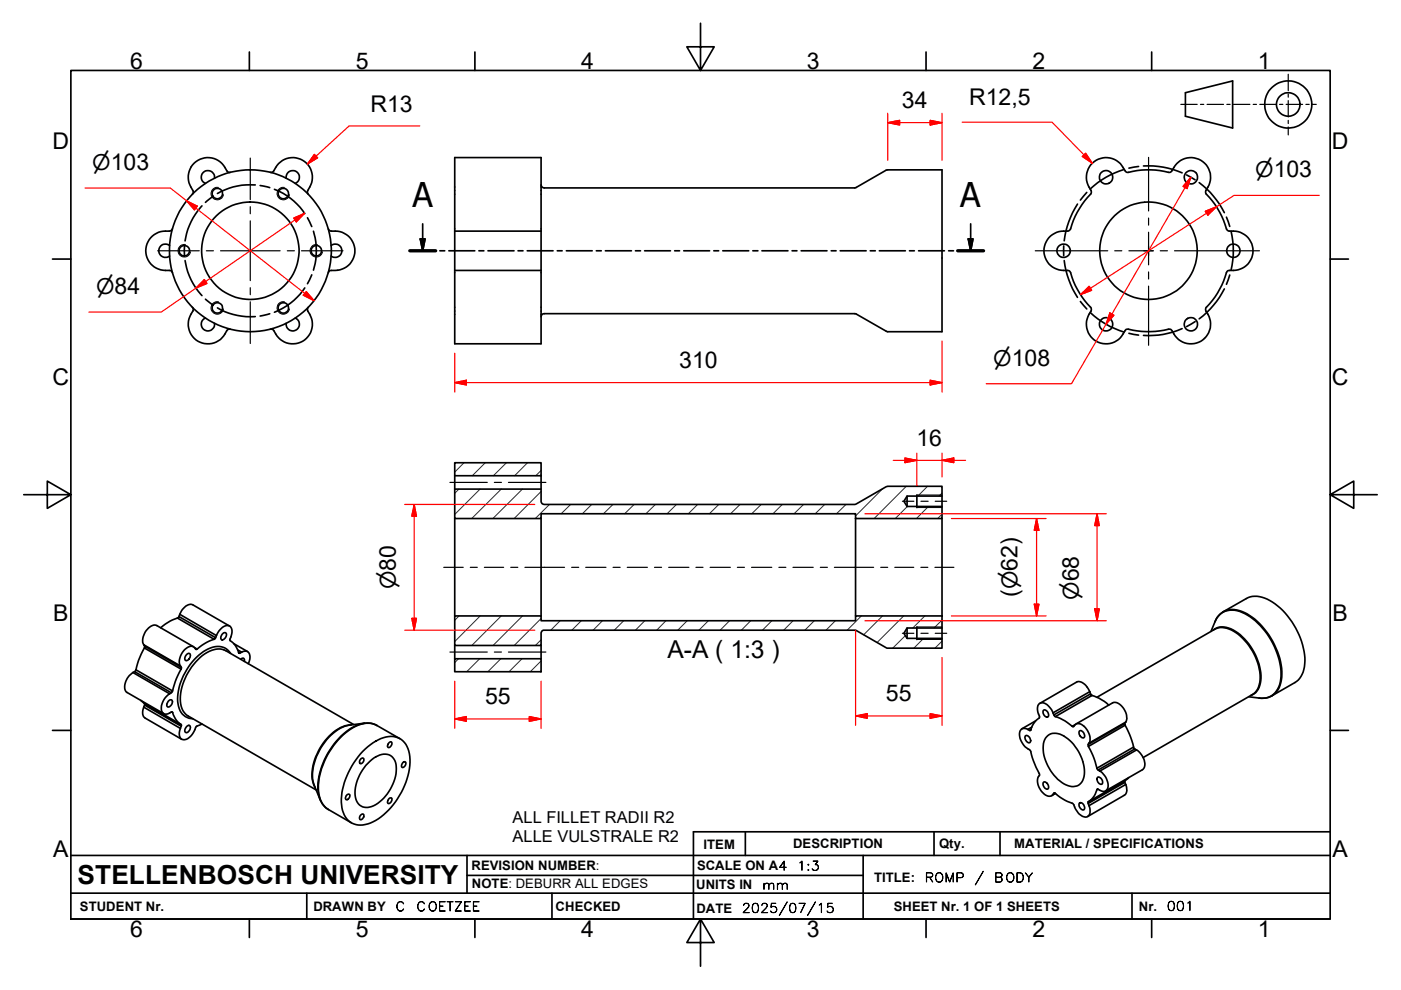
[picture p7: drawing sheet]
<svg xmlns="http://www.w3.org/2000/svg" width="297mm" height="210mm" viewBox="0 0 297 210" stroke-linecap="round" stroke-linejoin="round" font-family="sans-serif">
<g fill="none" stroke="#1e1e47" stroke-width=".21">
<path d="M98.4 98.1l-2 2M102.9 98.1l-2.8 2.8M107.4 98.1l-2.8 2.8M111.8 98.1l-2.7 2.8M114.7 99.8l-1.1 1.1M97.3 103.7l-.9 .9M101.8 103.7l-5.4 5.4M106.3 103.7l-6.3 6.3M110.8 103.7l-6.3 6.3M114.7 104.2l-5.7 5.8M116.5 107l-3 3M121 107l-2 2"/>
<path d="M125.5 107l-2 2M130 107l-2.1 2M134.4 107l-2 2M139 107l-2.1 2M143.4 107l-2 2M147.9 107l-2 2M152.4 107l-2 2M156.9 107l-2 2M161.4 107l-2 2M165.9 107l-2 2M170.4 107l-2 2M174.9 107l-2.1 2"/>
<path d="M179.4 107l-2 2M187.2 103.7l-5.8 5.7M192.1 103.1l-6.8 6.9M192.4 107.4l-2.6 2.6M196.7 103.1l-2.1 2.1M196.8 107.4l-2.5 2.6M199.7 109.1l-.9 .9M199.7 104.6l-.6 .6M97.2 139.7l-.8 .8M97.3 130.6l-.9 1M101.7 139.7l-2.7 2.8M101.8 130.6l-5.4 5.5"/>
<path d="M106.2 139.7l-2.8 2.8M106.3 130.6l-6.3 6.3M110.7 139.7l-2.8 2.8M110.8 130.6l-6.3 6.3M114.7 131.2l-5.7 5.7M114.7 135.7l-1.2 1.2M118.8 131.7l-2 2M123.2 131.7l-2 2M127.7 131.7l-2 2M132.2 131.7l-2 2M136.7 131.7l-2 2M141.2 131.7l-2 2"/>
<path d="M145.7 131.7l-2 2M150.2 131.7l-2 2M154.7 131.7l-2 2M159.2 131.7l-2 2M163.7 131.7l-2.1 2M168.1 131.7l-1.9 2M172.7 131.7l-2.1 2M177.1 131.7l-2 2M182.6 130.6l-3 3.1M187.1 130.6l-4 4M191.6 130.6l-5.6 5.7M192 134.8l-2.7 2.7"/>
<path d="M195.8 135.4l-2 2.1M196.1 130.6l-2.6 2.6M199.7 136l-1.5 1.5M199.7 131.5l-1.7 1.7M114.7 140.2l-2.3 2.3"/>
</g>
<g fill="none" stroke="#000" stroke-width=".36">
<path d="M15 14.9h267v180h-267zM52.9 11v3.9M100.7 11v3.9M148.5 4.9v10l-2.9-5h5.8l-2.9 5M196.3 11v3.9M244.2 11v3.9M251.3 19.7l10-2.5v10l-10-2.5zM45.5 37.8a1.42 1.42 0 0 0-1.1-1.6 1.42 1.42 0 0 0-1.7 1 1.42 1.42 0 0 0 .9 1.7M48.8 36.6h-.3a1.41 1.41 0 0 1-.8-1.1 4.2 4.2 0 0 0-6.1-1.3 4.2 4.2 0 0 0-.7 6.2l.1 .3-.2 .5M54.1 39.2a14.1 14.1 0 0 0-8 1.8M55.2 39.3l2 .5M57.3 36.6h.3a1.41 1.41 0 0 0 .9-1.1 4.2 4.2 0 0 1 6-1.3 4.2 4.2 0 0 1 .8 6.2l-.1 .5 .2 .3"/>
<path d="M60.7 37.8a1.42 1.42 0 0 1 1-1.6 1.42 1.42 0 0 1 1.7 1 1.42 1.42 0 0 1-.8 1.7M114.7 39.2l.2 .4 .5 .3h65.8l6.9-3.9h11.6v34.4l-11.6-.1-6.9-3.8h-65.8l-.5 .2-.2 .5M231.6 34.6a4.3 4.3 0 0 1 6.9 1.6l.4 .4a19.9 19.9 0 0 1 9.2 0l.1-.1a5.1 5.1 0 0 1 4-3.1 4.2 4.2 0 0 1 4 2.4 4.2 4.2 0 0 1-.5 4.6l-.1 .5a20.5 20.5 0 0 1 4.6 7.9l.3 .2a4.3 4.3 0 0 1 4.9 5.7 4.5 4.5 0 0 1-4.9 2.7l-.3 .1a20.7 20.7 0 0 1-4.6 8v.3a4.3 4.3 0 0 1 .3 5.4 4.3 4.3 0 0 1-5.2 1.3 6.3 6.3 0 0 1-2.5-2.6l-.1-.1a20.7 20.7 0 0 1-9.2 0l-.1 .1a4.9 4.9 0 0 1-4 3 4.3 4.3 0 0 1-4.1-2.4 4.3 4.3 0 0 1 .7-4.7v-.3a20.6 20.6 0 0 1-4.6-8l-.1-.1a4.8 4.8 0 0 1-5.1-2.7 4.2 4.2 0 0 1 4.8-5.7l.4-.2a20.4 20.4 0 0 1 4.6-7.9v-.3a4.4 4.4 0 0 1 .2-6zM238.3 35.9a18.1 18.1 0 0 0-7.2 4.2M241.4 35.3l-2.1 .4M242.4 35.2a18.1 18.1 0 0 1 8.2 1.5M251.6 37.1l1.8 1M254.3 38.7a18.5 18.5 0 0 1 5.3 6.4M11.1 54.9h3.9M36 52.1a1.42 1.42 0 0 0-2 .1 1.42 1.42 0 0 0 0 2 1.42 1.42 0 0 0 2 .1M36.6 48.5l-.5 .5a4.3 4.3 0 0 0-4.9 5.7 4.5 4.5 0 0 0 4.9 2.7l.5 .4M39.1 52.2v2"/>
<path d="M39.2 55.3a13.8 13.8 0 0 0 3.6 7.4M42.8 43.7a14 14 0 0 0-3.6 7.4M45.2 41.6l-1.6 1.3M58.2 40.2a13.6 13.6 0 0 1 6.4 5.1M65.2 46.2l.9 1.8M66.1 58.3l-.9 1.9M66.5 49a14.2 14.2 0 0 1 0 8.3M69.6 48.5l.5 .5a4.3 4.3 0 0 1 5.1 4.7 4.4 4.4 0 0 1-5.1 3.7l-.5 .4M70.2 52.1a1.42 1.42 0 0 1 1.9 .1 1.42 1.42 0 0 1 0 2 1.42 1.42 0 0 1-1.9 .1M86.9 53.2h5.5M89.1 50.7h1l-.5 2.5zM89.6 47.5v5.7"/>
<path d="M93.3 53.2h1M95.2 53.2h5.5M96.4 57.4v15.5h18.3v-15.5M96.4 49v-15.6h18.3v15.6M96.4 49v8.4M96.4 57.4h18.3M96.4 49h18.3M101.5 53.2h1.1M103.5 53.2h5.5M109.8 53.2h1.1M111.8 53.2h5.5M114.7 49v8.4"/>
<path d="M118.1 53.2h1.1M120.1 53.2h5.5M126.4 53.2h1.1M128.4 53.2h5.5M134.7 53.2h1.1M136.7 53.2h5.5M143 53.2h1.1M145 53.2h5.4M151.3 53.2h1.1M153.2 53.2h5.5M159.6 53.2h1.1M161.5 53.2h5.6"/>
<path d="M167.9 53.2h1.1M169.9 53.2h5.4M176.2 53.2h1.1M178.1 53.2h5.5M184.5 53.2h1.1M186.4 53.2h5.6M192.8 53.2h1.1M194.8 53.2h5.4M201.1 53.2h1.1M203 53.2h5.5M205.3 50.7h1l-.5 2.5zM205.8 47.5v5.7"/>
<path d="M225.5 52.2v2M225.6 55.3a18.9 18.9 0 0 0 2.8 7.8M228.4 43.3a18.6 18.6 0 0 0-2.8 7.8M230.4 40.8l-1.3 1.6M260 46.1l.7 1.9M260.7 58.3l-.7 2M261 49a17.9 17.9 0 0 1 0 8.3M282 54.9h3.9M40.8 65.2l.2 .4a6.7 6.7 0 0 0-1.1 3.5 4.2 4.2 0 0 0 3.7 3.8 4.2 4.2 0 0 0 4.5-2.8l.2-.2 .5-.1M43.6 63.5l1.6 1.2M43.6 67.5a1.42 1.42 0 0 0-.9 1.7 1.42 1.42 0 0 0 1.7 1 1.42 1.42 0 0 0 1.1-1.6M46.1 65.3a13.9 13.9 0 0 0 8 1.8"/>
<path d="M57.2 66.5l-2 .5M62.6 67.5a1.42 1.42 0 0 1 .8 1.7 1.42 1.42 0 0 1-1.6 1 1.42 1.42 0 0 1-1.1-1.6M64.6 61.1a13.8 13.8 0 0 1-6.4 5.1M65.4 65.2l-.2 .6a4.3 4.3 0 0 1 .7 4.5 4.3 4.3 0 0 1-3.7 2.6 4.5 4.5 0 0 1-4.2-2.9l-.7-.2M229.1 63.9l1.3 1.6M231.1 66.3a18.5 18.5 0 0 0 7.2 4.1M239.3 70.7l2.1 .4M250.6 69.7a17 17 0 0 1-8.2 1.4M253.4 68.2l-1.8 1.1M259.6 61.3a18.7 18.7 0 0 1-5.3 6.3M96.4 98.1h18.3v2.8h-18.3zM5 104.9h10l-5-2.9v5.8l5-2.9"/>
<path d="M96.4 103.7h18.3v2.8l.3 .4 .4 .1h65.8l7-3.9h11.5v2.1h-7.4l-.7 1.1 .7 1.1h7.4v2.6h-18.3v-1h-66.7v1h-18.3zM96.4 100.9v2.8M96.4 110v20.6M114.7 100.9v2.8M114.7 110v20.6M181.4 110v20.6M192.3 105.2v2.2M194.4 105v2.7M199.7 105.2v2.2M199.7 110v20.6M282 104.9l5 2.9v-5.8l-5 2.9h10M30.5 136.8a3.3 3.3 0 0 1 2.3-4.2l.5 .1 7.7 4.5"/>
<path d="M30.5 136.8l7.7 4.4M30.5 136.8l.1 .2M30.6 137.4l-1.2 2.7-.6 2M30.6 137l7.8 4.5v.4l-7.8-4.5zM37.6 131.1l-1.5 .6-2 1.5M37.9 130.8l7.8 4.5-.1 .2-.2 .1-7.8-4.5zM38.1 130.3a2.47 2.47 0 0 1 2.8-2l7.8 4.5M38.1 130.3l-.2 .5M38.1 130.3l7.8 4.5M39.6 138.8a.47 .47 0 0 1 .7-.1 .47 .47 0 0 1 0 .7 .75 .75 0 0 1-1 .6l-.1-.5zM41.2 137.4l.6 .3-.2 .1a1.36 1.36 0 0 0-2.3-.1 3.3 3.3 0 0 0-1.1 3.5M45.4 135.6l-1.5 .6-2.1 1.5"/>
<path d="M45.9 134.8a2.63 2.63 0 0 1 2.7-2.1 1.8 1.8 0 0 1 .4 2.4l-.3 .7a5.2 5.2 0 0 1 2 2.8l.2-.1-.3-.1M45.9 134.8l-.2 .5M47.1 134.5a.49 .49 0 0 1 .7-.3 .49 .49 0 0 1 .1 .8 .66 .66 0 0 1-.4 .6 .66 .66 0 0 1-.7-.1v-.4zM48.9 138.6a3.4 3.4 0 0 0-4.8-1 12.7 12.7 0 0 0-6.3 11.8 3.3 3.3 0 0 0 3.1 3.1M49.6 136.5l2.9 1.7M50.4 137.9l.8 .4M51.1 139.8a.45 .45 0 0 1 .6-.2 .45 .45 0 0 1 .1 .7M51.2 138.3l-.3 .2M51.2 138.3a1.09 1.09 0 0 1 1.3-.1 1.09 1.09 0 0 1 .5 1.2l-.4 1.4M96.4 139.7h18.3v2.8h-18.3zM96.4 136.9v2.8M96.4 130.6h18.3v1.1h66.7v-1.1h18.3v2.6h-7.4l-.7 1.1 .7 1.1h7.4v2.1h-11.6l-6.7-3.8h-66.2l-.5 .4v2.8h-18.3z"/>
<path d="M114.7 136.9v2.8M192.3 133.2v2.2M194.4 133v2.6M199.7 133.2v2.2M257.2 133.7a3.8 3.8 0 0 1 4.8 .2 12 12 0 0 1 5.2 11 3.2 3.2 0 0 1-2 2.6M257.6 131.8l-.9 2.1M257.6 131.8a4 4 0 0 1 5.8-1.9 15.3 15.3 0 0 1 8.1 14.1 4 4 0 0 1-4.5 4.1M259.4 129.8a5.8 5.8 0 0 1 6.1 1.1 16 16 0 0 1 6.3 12.8 4.8 4.8 0 0 1-2.2 3.9M259.4 129.8a4.1 4.1 0 0 0-1.8 2M259.4 129.8l4.8-2.8a5.7 5.7 0 0 1 6.2 1.1 16 16 0 0 1 6.2 12.7 4.9 4.9 0 0 1-2.1 4l-4.9 2.8M11.1 154.9h3.9M28.2 142.6a3.4 3.4 0 0 0-1.6 4l.3 .3 7.8 4.5"/>
<path d="M28.2 142.6l7.8 4.6M28.5 142.5l-.3 .1M28.8 142.1l7.8 4.5-.1 .2-.2 .1-7.8-4.4zM29.8 148.5l.8 .7M30.5 150a1.95 1.95 0 0 0 .3 2.3l7.7 4.5M30.5 150l7.7 4.5M30.6 149.2l7.8 4.5v.3l-7.8-4.5zM30.6 149.5l-.1 .5M35.6 148.8a.5 .5 0 0 1 .8-.4 .5 .5 0 0 1 .1 .8 .66 .66 0 0 1-.4 .6 .66 .66 0 0 1-.7-.1zM36 147.2a3.4 3.4 0 0 0-1.6 3.9 1.55 1.55 0 0 0 2.1-.1l.1 .1M36.3 146.9l-.3 .3M36.4 151l.2 .1"/>
<path d="M36.6 151.1l.8 1.7 1 .9M38.2 141.2l.2 .3M38.4 141.9l-1 2-.8 2.7M38.4 154l-.2 .5M39.6 154.1a.46 .46 0 0 1 .7-.1 .46 .46 0 0 1 0 .7 .65 .65 0 0 1-.4 .6 .65 .65 0 0 1-.7-.1l.1-.6zM42.8 153.6l-1.3 .6a3.5 3.5 0 0 1-2.5 2.7 1.37 1.37 0 0 1-.9-2.1l.1-.3M74.5 153.8a7.9 7.9 0 0 0-6 3.8 10.8 10.8 0 0 0-2.2 8.2l.5 1.2M75 153.7l-27.1-15.7a5 5 0 0 0-5.5 1.5 12.3 12.3 0 0 0-4.1 9.8l.5 1.4 1.1 1.2 27.1 15.6M76.9 159.4a8.8 8.8 0 0 1 6.5-3.2 4.2 4.2 0 0 1 3.5 4.3 15.6 15.6 0 0 1-7.8 13.8 4.3 4.3 0 0 1-5.8-1 8.9 8.9 0 0 1-.3-7.3 18.1 18.1 0 0 1 3.9-6.6zM77.2 153.4l-3.2 .4a10.7 10.7 0 0 0-7.1 7.2 7.9 7.9 0 0 0-.3 5.6l1.3 3M77.2 153.4a12.6 12.6 0 0 0-8.1 7 11.6 11.6 0 0 0-1.2 9.2M77.2 153.4a4.1 4.1 0 0 1 2.7 .5"/>
<path d="M79.9 153.9l4.9 2.8M79.9 153.9a5.7 5.7 0 0 0-6.1 1.1 16 16 0 0 0-6.3 12.8 5 5 0 0 0 2.1 3.9M82.6 157.5a.38 .38 0 0 1 .5 0 .38 .38 0 0 1-.1 .6l-.1 .1a.39 .39 0 0 1-.6 .3 .39 .39 0 0 1-.1-.6zM217.4 156.1a.87 .87 0 0 1 .9 .4 .87 .87 0 0 1-.1 1 1.15 1.15 0 0 1-.8-1.4zM217.9 154.7a1.11 1.11 0 0 0-1.3-.1 1.11 1.11 0 0 0-.4 1.3 4.3 4.3 0 0 0 2.2 3.3l.1 .1a21.5 21.5 0 0 0 1.9 5 3.1 3.1 0 0 0 2.3 4.6l.6-.4M217.9 154.7l.4 .2M218.8 154.2l-.9 .5M219.6 152.9l-2.9 1.7M221.2 150.7a.85 .85 0 0 1 1 .4 .85 .85 0 0 1-.2 1 1.1 1.1 0 0 1-.8-1.4zM221.9 156.3a2.9 2.9 0 0 1 4.1 .1 9 9 0 0 1 3.7 8.7 2.44 2.44 0 0 1-3.7 1.4 9.1 9.1 0 0 1-4.7-9.2zM223.3 151.2l.1 .4M223.3 151.2a2.96 2.96 0 0 0-2.6-2.1 1.63 1.63 0 0 0-.5 2.4l.2 .6a5.6 5.6 0 0 0-2 2.9l-.1-.1 .3-.1"/>
<path d="M223.4 151.6l7.8-4.4 .3 .3-7.8 4.5zM223.7 152l2.1 .9 1.5 1.2M227.3 154.1l.2 .1a1.36 1.36 0 0 1 2.4-.1 3.2 3.2 0 0 1 1 3.5M227.9 153.7l-.6 .4M228.8 155.1a.92 .92 0 0 1 1.2 1.2 .57 .57 0 0 1-.7 .2 .57 .57 0 0 1-.4-.5zM230.7 157.9l7.8-4.5v.4l-7.7 4.5zM230.8 158.3l.9 2 .9 2.6M230.9 157.6l-.2 .3M231.1 146.7l-7.8 4.5M231.1 146.7l.1 .5M231.1 146.7a2.9 2.9 0 0 0-2.7-2.1l-7.9 4.6M231.5 147.5l1.5 .6 2.1 1.5"/>
<path d="M232.6 147.9l24.9-14.4a4.6 4.6 0 0 1 5 1 12.1 12.1 0 0 1 4.6 10.3l-.4 1.3-.5 .7-.7 .5-23.1 13.4M238.5 153.8l1 2 .8 2.7M238.7 153.2l-7.8 4.4M238.7 153.2l-.2 .2M238.7 153.2a3.4 3.4 0 0 0-1.9-4.1h-.9l-7.8 4.5M240.6 158.9l.4 .2M241 159.1l-7.8 4.5M241 159.1a3.4 3.4 0 0 1 1.5 3.8l-.3 .4-7.8 4.4M264.7 147.8l2.3 .3M269.6 147.6a4 4 0 0 1-2.6 .5M282 154.9h3.9M67.9 169.6a4.3 4.3 0 0 0 1.7 2.1"/>
<path d="M69.6 171.7l4.9 2.8M73.6 168.5l.3-.1a.67 .67 0 0 1 .2 .8 .67 .67 0 0 1-.8 .4v-.4zM76.5 160.9a.38 .38 0 0 1 .6 0 .38 .38 0 0 1 0 .5 .46 .46 0 0 1-.3 .5 .46 .46 0 0 1-.6-.3zM76.5 172.8a.37 .37 0 0 1 .6-.1 .37 .37 0 0 1 0 .6 .48 .48 0 0 1-.3 .5 .48 .48 0 0 1-.6-.2l.1-.5zM77.6 162.3a5.4 5.4 0 0 1 4.5-2.3 2.75 2.75 0 0 1 1.9 3.1 9.4 9.4 0 0 1-5.2 8 2.5 2.5 0 0 1-3.5-2.5 9.3 9.3 0 0 1 2.3-6.3zM82.6 169.3a.38 .38 0 0 1 .5 .1 .38 .38 0 0 1-.1 .5l-.2 .4a.36 .36 0 0 1-.6 .1 .36 .36 0 0 1 0-.6zM85.4 161.7a.36 .36 0 0 1 .6 0 .36 .36 0 0 1 0 .5 .49 .49 0 0 1-.3 .5 .49 .49 0 0 1-.6-.1zM158 176.4v5M198 176.4v5M212 176.4v5M221.2 166a.88 .88 0 0 1 .9 .2 .88 .88 0 0 1 .2 .9 .54 .54 0 0 1-.6 .2 .54 .54 0 0 1-.4-.4l-.2-.4zM223.4 168.3l-.1 .2"/>
<path d="M223.6 168.2l-.2 .1 .2-.1a14.1 14.1 0 0 0 4 2.4 3.4 3.4 0 0 0 2.8 2.7 1.62 1.62 0 0 0 .5-2.4M223.7 168.3l-.4 .2M223.8 168.3l-.8 .5M228.8 170.4a.86 .86 0 0 1 1 .4 .86 .86 0 0 1-.1 1 1.12 1.12 0 0 1-.9-1.4zM230.7 170.4l.2 .5M230.8 170.1l7.7-4.5v.3l-7.8 4.5zM232.6 167.5l-.6 1.3-1.2 1.3M232.6 162.9l7.7-4.4 .3 .4-7.8 4.4zM232.7 164.8a.98 .98 0 0 1 .9 1.5 .98 .98 0 0 1-.9-1.5zM232.8 163.3l.4 .3M233.2 163.6a3.4 3.4 0 0 1 1.5 3.9 1.52 1.52 0 0 1-2-.1l-.1 .1 .1-.1M238.5 165.9l.2 .5"/>
<path d="M238.7 166.4l-7.8 4.5M238.7 166.4a1.8 1.8 0 0 1-.3 2.3l-7.8 4.5M239.3 164.9l-.8 .7M282 176.4h-135v18.5M15 181.4h267M15 189.4h267M15 194.9h267M52.9 194.9v3.9M65 189.4v5.5M99 185.7h84M99 181.4v8M100.7 194.9v3.9"/>
<path d="M117 189.4v5.5M148.5 194.9l2.9 5h-5.8l2.9-5v10M183 181.4v13.5M196.3 194.9v3.9M240 189.4v5.5M244.2 194.9v3.9"/>
<circle cx="234.5" cy="37.6" r="1.41"/>
<circle cx="252.5" cy="37.6" r="1.41"/>
<circle cx="273.1" cy="22.2" r="5"/>
<circle cx="273.2" cy="22.2" r="2.5"/>
<circle cx="39.1" cy="53.2" r="1.11"/>
<circle cx="46.1" cy="41.1" r="1.1"/>
<circle cx="53.1" cy="53.2" r="17.2"/>
<circle cx="53.1" cy="53.2" r="10.3"/>
<circle cx="60.1" cy="41.1" r="1.1"/>
<circle cx="67.1" cy="53.2" r="1.11"/>
<circle cx="225.5" cy="53.2" r="1.42"/>
<circle cx="243.5" cy="53.2" r="10.3"/>
<circle cx="261.5" cy="53.2" r="1.42"/>
<circle cx="46.1" cy="65.3" r="1.11"/>
<circle cx="60.1" cy="65.3" r="1.11"/>
<circle cx="234.5" cy="68.8" r="1.41"/>
<circle cx="252.5" cy="68.8" r="1.41"/>
</g>
<path d="M46.3 39.8a1.33 1.33 0 0 0-1.5 1 1.33 1.33 0 0 0 1 1.6 1.33 1.33 0 0 0 1.6-1.1M60.3 39.8a1.33 1.33 0 0 0-1.5 1 1.33 1.33 0 0 0 1 1.6 1.33 1.33 0 0 0 1.6-1.1M39.3 51.9a1.34 1.34 0 0 0-1.5 1.1 1.34 1.34 0 0 0 1 1.5 1.34 1.34 0 0 0 1.6-1.1M67.3 51.9a1.34 1.34 0 0 0-1.6 1.1 1.34 1.34 0 0 0 1.1 1.5 1.34 1.34 0 0 0 1.6-1.1M46.3 64a1.34 1.34 0 0 0-1.5 1.1 1.34 1.34 0 0 0 1 1.5 1.34 1.34 0 0 0 1.6-1.1M60.3 64a1.34 1.34 0 0 0-1.6 1.1 1.34 1.34 0 0 0 1.1 1.5 1.34 1.34 0 0 0 1.6-1.1M194.4 105h5.3M194.4 107.7h5.3M194.4 133h5.3M194.4 135.6h5.3" fill="none" stroke="#000" stroke-width=".21"/>
<path d="M86.9 53.2h5.5M203 53.2h5.5" fill="none" stroke="#000" stroke-width=".71"/>
<path d="M89.1 50.7h1l-.5 2.5zM205.3 50.7h1l-.5 2.5z" fill="#000" stroke="#000" stroke-width=".36"/>
<g fill="none" stroke="#000" stroke-width=".25">
<path d="M273.1 15.7v3.5M273.1 19.9v.7M53.1 33.5v8.8M243.5 33.4v11.3M250.4 22.1h3.4M254.5 22.1h.7M255.9 22.1h3.5M260.1 22.1h.7M261.5 22.1h3.5M265.7 22.1h.7M267.1 22.1h3.5M271.3 22.1h.7"/>
<path d="M272.7 22.1h3.5M273.1 21.3v3.5M273.1 25.5v.7M273.1 26.9v1.7M276.9 22.1h.7M278.3 22.1h.8M33.4 53.2h8.8M43.7 53.2h1.6M46.8 53.2h12.6M53.1 43.8v1.5M53.1 46.8v12.7M60.9 53.2h1.5"/>
<path d="M63.9 53.2h8.8M219.5 53.2h15.4M236.3 53.2h1.5M239.3 53.2h5.2M243.5 46.2v1.6M243.5 49.3v6.9M243.5 57.7v1.5M246 53.2h1.5M249 53.2h18M53.1 61v1.5M53.1 64v8.9M243.5 60.7v12.5"/>
<path d="M95.4 102.3h7.9M104.8 102.3h1.5M107.8 102.3h7.9M191.3 106.3h2.5M195.3 106.3h1.5M198.3 106.3h2.4M94.1 120.3h4.1M95.4 138.3h7.9M99.7 120.3h1.5M102.7 120.3h4.1M104.8 138.3h1.5M107.8 138.3h7.9"/>
<path d="M108.3 120.3h1.5M111.3 120.3h8.4M121.2 120.3h1.5M124.2 120.3h4.3M130 120.3h1.5M133 120.3h4.3M138.8 120.3h1.5M141.8 120.3h4.3M147.5 120.3h1.6M150.6 120.3h4.3M156.3 120.3h1.5M159.3 120.3h4.3"/>
<path d="M165.1 120.3h1.5M168.1 120.3h4.3M173.9 120.3h1.5M176.9 120.3h8.3M186.7 120.3h1.5M189.7 120.3h4M191.3 134.3h2.5M195.2 120.3h1.5M195.3 134.3h1.5M198.2 120.3h4M198.3 134.3h2.4"/>
</g>
<g fill="none" stroke="#f00" stroke-width=".25">
<path d="M18.1 39.9h18l30.5 23.9M66.7 32.7l.6 .8-2.1 1.3zM89 26.7h-15l-8.8 8.1M188.2 26h11.5M188.2 24v10M188.2 26l2.5-.5v1zM197.2 25.5l2.5 .5-2.5 .5zM199.7 24v10M204 25.9h19.1l8.5 8.7M229.5 33.2l.7-.7 1.4 2.1zM252.5 37.6l-25.3 43.8h-18.1M252.5 37.6l-.8 2.4-.9-.5z"/>
<path d="M39.6 42.6l2.2 1.1-.6 .8zM43.3 59.3l.6 .8-2.4 1zM62.3 46.2l2.3-1-1.8 1.9zM64.6 45.2l-30.4 21h-15.3M255.5 44.8l2.4-.9-1.8 1.7zM279.7 41.4h-18.1l-32.5 21.1M64.9 61.8l1.7 2-2.3-1.2zM96.4 74.9v8.3M199.7 72.3v10.9M229.1 62.5l1.8-1.8 .6 .9zM235.3 66.4l.9 .5-1.7 1.9zM96.4 81.2l2.5-.6v1.1z"/>
<path d="M96.4 81.2h103.3M189.4 97.6h15.3M191.9 97.1l2.5 .5-2.5 .5zM194.4 96.1v6.9M197.2 80.6l2.5 .6-2.5 .5zM199.7 97.6l2.5-.5v1zM199.7 96.1v5.1M85.8 107h27.6M87.8 107v26.7M87.8 107l.5 2.5h-1zM183.4 109h51.2M201.7 110h20.1"/>
<path d="M219.8 110v20.6M219.8 110l.5 2.5h-1zM232.6 109v22.7M232.6 109l.5 2.5h-1zM85.8 133.7h27.6M87.3 131.1h1l-.5 2.6zM181.4 133.7v20.2M183.4 131.7h51.2M199.7 139.5v14.4M201.7 130.6h20.1M219.3 128.1h1l-.5 2.5zM232.1 129.1h1l-.5 2.6z"/>
<path d="M96.4 152.5l2.5-.5v1zM96.4 152.5h18.3M96.4 144.5v10M112.2 152l2.5 .5-2.5 .5zM114.7 144.5v10M181.4 151.8h18.3M181.4 151.8l2.5-.4v1zM197.2 151.4l2.5 .4-2.5 .6z"/>
</g>
<g fill="#f00" stroke="#f00" stroke-width=".25">
<path d="M96.4 81.2l2.5-.6v1.1z"/>
<path d="M197.2 80.6l2.5 .6-2.5 .5z"/>
<path d="M197.2 25.5l2.5 .5-2.5 .5z"/>
<path d="M188.2 26l2.5-.5v1z"/>
<path d="M232.6 109l.5 2.5h-1z"/>
<path d="M232.1 129.1h1l-.5 2.6z"/>
<path d="M66.7 32.7l.6 .8-2.1 1.3z"/>
<path d="M229.5 33.2l.7-.7 1.4 2.1z"/>
<path d="M252.5 37.6l-.8 2.4-.9-.5z"/>
<path d="M235.3 66.4l.9 .5-1.7 1.9z"/>
<path d="M39.6 42.6l2.2 1.1-.6 .8z"/>
<path d="M64.9 61.8l1.7 2-2.3-1.2z"/>
<path d="M87.8 107l.5 2.5h-1z"/>
<path d="M87.3 131.1h1l-.5 2.6z"/>
<path d="M219.8 110l.5 2.5h-1z"/>
<path d="M219.3 128.1h1l-.5 2.5z"/>
<path d="M197.2 151.4l2.5 .4-2.5 .6z"/>
<path d="M181.4 151.8l2.5-.4v1z"/>
<path d="M96.4 152.5l2.5-.5v1z"/>
<path d="M112.2 152l2.5 .5-2.5 .5z"/>
<path d="M229.1 62.5l1.8-1.8 .6 .9z"/>
<path d="M255.5 44.8l2.4-.9-1.8 1.7z"/>
<path d="M43.3 59.3l.6 .8-2.4 1z"/>
<path d="M62.3 46.2l2.3-1-1.8 1.9z"/>
<path d="M199.7 97.6l2.5-.5v1z"/>
<path d="M191.9 97.1l2.5 .5-2.5 .5z"/>
</g>
<g font-size="7.2">
<text x="87.4" y="44">A</text>
<text x="203.6" y="44">A</text>
</g>
<text font-size="5.6" x="16.5" y="187.4">STELLENBOSCH UNIVERSITY</text>
<text font-size="5.2" x="141.5" y="139.5">A-A ( 1:3 )</text>
<g font-size="4.9">
<text x="27.6" y="14.6">6</text>
<text x="75.4" y="14.6">5</text>
<text x="123.3" y="14.6">4</text>
<text x="171.1" y="14.6">3</text>
<text x="218.9" y="14.6">2</text>
<text x="266.7" y="14.6">1</text>
<text x="78.5" y="23.7">R13</text>
<text x="191.2" y="23">34</text>
<text x="205.5" y="22.2">R12,5</text>
<text x="11.1" y="31.7">D</text>
<text x="282.4" y="31.7">D</text>
<text x="11.1" y="81.7">C</text>
<text x="144" y="78.1">310</text>
<text x="282.4" y="81.7">C</text>
<text x="194.3" y="94.6">16</text>
<text x="11.3" y="131.7">B</text>
<text x="215.7" y="126.6" transform="rotate(-90 215.7 126.6)">(⌀62)</text>
<text x="282.5" y="131.7">B</text>
<text x="102.8" y="149.4">55</text>
<text x="187.8" y="148.8">55</text>
<text x="11.3" y="181.7">A</text>
<text x="282.5" y="181.7">A</text>
<text x="27.6" y="198.8">6</text>
<text x="75.4" y="198.8">5</text>
<text x="123.3" y="198.8">4</text>
<text x="171.1" y="198.8">3</text>
<text x="218.9" y="198.8">2</text>
<text x="266.7" y="198.8">1</text>
</g>
<g font-size="4.6">
<text x="19.6" y="36">⌀103</text>
<text x="266.1" y="37.6">⌀103</text>
<text x="20.4" y="62.3">⌀84</text>
<text x="210.6" y="77.5">⌀108</text>
<text x="83.9" y="125" transform="rotate(-90 83.9 125)">⌀80</text>
<text x="228.7" y="127.2" transform="rotate(-90 228.7 127.2)">⌀68</text>
</g>
<g font-size="3.5">
<text x="108.6" y="174.6">ALL FILLET RADII R2</text>
<text x="108.6" y="178.5">ALLE VULSTRALE R2</text>
</g>
<g font-size="2.8">
<text x="168.1" y="180">DESCRIPTION</text>
<text x="199.1" y="179.9">Qty.</text>
<text x="215" y="179.9">MATERIAL / SPECIFICATIONS</text>
<text x="100" y="184.5">REVISION NUMBER:</text>
<text x="147.8" y="184.6">SCALE ON A4</text>
<text x="149.2" y="180">ITEM</text>
<text x="100" y="188.4">NOTE: DEBURR ALL EDGES</text>
<text x="147.6" y="188.7">UNITS IN</text>
<text x="185.3" y="187.1">TITLE:</text>
<text x="17" y="193.3">STUDENT Nr.</text>
<text x="66.5" y="193.2">DRAWN BY</text>
<text x="117.8" y="193.2">CHECKED</text>
<text x="147.7" y="193.6">DATE</text>
<text x="189.5" y="193.1">SHEET Nr. 1 OF 1 SHEETS</text>
<text x="241.5" y="193.1">Nr.</text>
</g>
<g font-size="2.7">
<text x="169" y="184.6">1:3</text>
<text x="161.6" y="188.7">mm</text>
<text x="196" y="187.1">ROMP</text>
<text x="206.6" y="187.1">/</text>
<text x="210.7" y="187.1">BODY</text>
<text x="83.9" y="193.2">C</text>
<text x="88.3" y="193.2">COETZEE</text>
<text x="157.3" y="193.6">2025/07/15</text>
<text x="247.4" y="193.1">001</text>
</g>
</svg>
